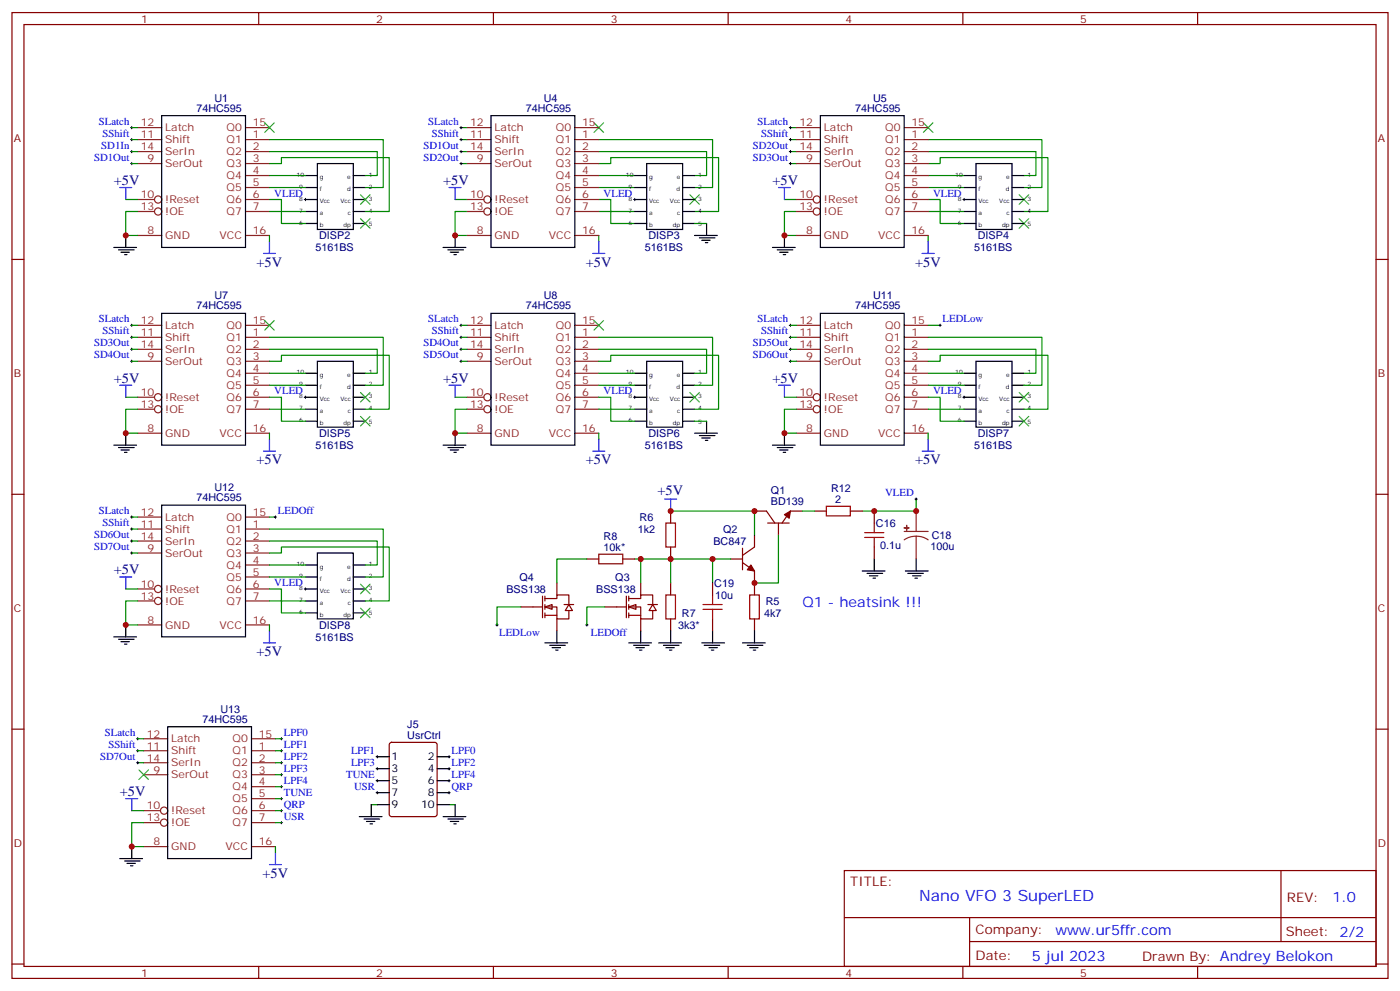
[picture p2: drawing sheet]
<svg xmlns="http://www.w3.org/2000/svg" width="412mm" height="292mm" viewBox="0 0 412 292" stroke-linecap="round" stroke-linejoin="round" font-family="sans-serif">
<g fill="none" stroke="#870000" stroke-width=".35">
<path d="M3.5 3.7h405.4v284.3h-405.4zM7.1 7.2h398.2v277.3h-398.2zM76.2 3.7v3.5M145.3 3.7v3.5M214.5 3.7v3.5M283.6 3.7v3.5M352.8 3.7v3.5M3.5 76.4h3.6M405.3 76.4h3.6M3.5 145.5h3.6M222.2 150.5h3.6l2.4 3.5M222.2 157.5v3.5l-3.5 2.5"/>
<path d="M226.1 154h6.4M229.3 154v3.5M236.4 150.5h-3.6l-2.4 3.5M405.3 145.5h3.6M215.2 164.6h3.5M218.7 165.6l3.5 2.5v3.5M218.7 161.4v6.3M3.5 214.7h3.6M405.3 214.7h3.6M248.7 256.3h156.6v28.2h-156.6zM377.3 256.3v20.9M248.7 270.1h156.5"/>
<path d="M285.6 277.2h119.6M285.6 270.1v14.2M3.5 283.8h3.6M76.2 284.5v3.5M145.3 284.5v3.5M214.5 284.5v3.5M283.6 284.5v3.5M352.8 284.5v3.5M405.3 283.8h3.6"/>
</g>
<g fill="none" stroke="#000" stroke-width=".35">
<path d="M47.6 34h24.7v38.8h-24.7zM144.6 34h24.7v38.8h-24.7zM241.7 34h24.6v38.8h-24.6zM90 51.7h3.5M90 55.2h3.5M90 58.7h3.5M93.5 48.2h10.6v19.4h-10.6zM104.1 51.7h3.5M104.1 55.2h3.5M104.1 58.7h3.5M187 51.7h3.5M187 55.2h3.5"/>
<path d="M187 58.7h3.5M190.5 48.2h10.6v19.4h-10.6zM201.1 51.7h3.5M201.1 55.2h3.5M201.1 58.7h3.5M284 51.7h3.5M284 55.2h3.5M284 58.7h3.5M287.5 48.2h10.6v19.4h-10.6zM298.1 51.7h3.5M298.1 55.2h3.5M298.1 58.7h3.5"/>
<path d="M33.5 72.8h6.7M34.9 73.6h4.6M35.6 74.3h2.5M36.7 75h.7M37 69.3v3.5M90 62.3h3.5M90 65.8h3.5M104.1 62.3h3.5M104.1 65.8h3.5M130.5 72.8h6.7M131.9 73.6h4.6M132.6 74.3h2.5"/>
<path d="M133.7 75h.7M134.1 69.3v3.5M187 62.3h3.5M187 65.8h3.5M201.1 62.3h3.5M201.1 65.8h3.5M227.5 72.8h6.7M229 73.6h4.5M229.7 74.3h2.4M230.7 75h.7M231.1 69.3v3.5M284 62.3h3.5"/>
<path d="M284 65.8h3.5M298.1 62.3h3.5M298.1 65.8h3.5M47.6 92.3h24.7v38.8h-24.7zM144.6 92.3h24.7v38.8h-24.7zM241.7 92.3h24.6v38.8h-24.6zM90 109.9h3.5M90 113.4h3.5M90 116.9h3.5M93.5 106.4h10.6v19.4h-10.6zM104.1 109.9h3.5M104.1 113.4h3.5"/>
<path d="M104.1 116.9h3.5M187 109.9h3.5M187 113.4h3.5M187 116.9h3.5M190.5 106.4h10.6v19.4h-10.6zM201.1 109.9h3.5M201.1 113.4h3.5M201.1 116.9h3.5M284 109.9h3.5M284 113.4h3.5M284 116.9h3.5M287.5 106.4h10.6v19.4h-10.6z"/>
<path d="M298.1 109.9h3.5M298.1 113.4h3.5M298.1 116.9h3.5M33.5 131.1h6.7M34.9 131.8h4.6M35.6 132.5h2.5M36.7 133.2h.7M37 127.5v3.6M90 120.5h3.5M90 124h3.5M104.1 120.5h3.5M104.1 124h3.5"/>
<path d="M130.5 131.1h6.7M131.9 131.8h4.6M132.6 132.5h2.5M133.7 133.2h.7M134.1 127.5v3.6M187 120.5h3.5M187 124h3.5M201.1 120.5h3.5M201.1 124h3.5M227.5 131.1h6.7M229 131.8h4.5M229.7 132.5h2.4"/>
<path d="M230.7 133.2h.7M231.1 127.5v3.6M284 120.5h3.5M284 124h3.5M298.1 120.5h3.5M298.1 124h3.5M47.6 148.7h24.7v38.8h-24.7zM90 166.3h3.5M90 169.9h3.5M90 173.4h3.5M90 176.9h3.5M93.5 162.8h10.6v19.4h-10.6z"/>
<path d="M104.1 166.3h3.5M104.1 169.9h3.5M104.1 173.4h3.5M104.1 176.9h3.5M33.5 187.5h6.7M34.9 188.2h4.6M35.6 188.9h2.5M36.7 189.6h.7M37 184v3.5M90 180.4h3.5M104.1 180.4h3.5"/>
</g>
<g fill="none" stroke="#8c2424" stroke-width=".35">
<path d="M40.6 37.6h7M72.3 37.6h7.1M137.6 37.6h7M169.3 37.6h7.1M234.6 37.6h7.1M266.3 37.6h7.1M40.6 44.6h7M40.6 41.1h7M40.6 48.2h7M40.6 58.7h4.9M72.3 44.6h7.1M72.3 41.1h7.1"/>
<path d="M72.3 48.2h7.1M72.3 51.7h7.1M72.3 55.2h7.1M72.3 58.7h7.1M137.6 44.6h7M137.6 41.1h7M137.6 48.2h7M137.6 58.7h4.9M169.3 44.6h7.1M169.3 41.1h7.1M169.3 48.2h7.1M169.3 51.7h7.1"/>
<path d="M169.3 55.2h7.1M169.3 58.7h7.1M234.6 44.6h7.1M234.6 41.1h7.1M234.6 48.2h7.1M234.6 58.7h4.9M266.3 44.6h7.1M266.3 41.1h7.1M266.3 48.2h7.1M266.3 51.7h7.1M266.3 55.2h7.1M266.3 58.7h7.1"/>
<path d="M40.6 62.3h4.9M40.6 69.3h7M72.3 62.3h7.1M72.3 69.3h7.1M137.6 62.3h4.9M137.6 69.3h7M169.3 62.3h7.1M169.3 69.3h7.1M234.6 62.3h4.9M234.6 69.3h7.1M266.3 62.3h7.1M266.3 69.3h7.1"/>
<path d="M40.6 95.8h7M40.6 99.3h7M72.3 95.8h7.1M72.3 99.3h7.1M137.6 95.8h7M137.6 99.3h7M169.3 95.8h7.1M169.3 99.3h7.1M234.6 95.8h7.1M234.6 99.3h7.1M266.3 95.8h7.1M266.3 99.3h7.1"/>
<path d="M40.6 102.8h7M40.6 106.4h7M40.6 116.9h4.9M72.3 102.8h7.1M72.3 106.4h7.1M72.3 109.9h7.1M72.3 113.4h7.1M72.3 116.9h7.1M137.6 102.8h7M137.6 106.4h7M137.6 116.9h4.9M169.3 102.8h7.1"/>
<path d="M169.3 106.4h7.1M169.3 109.9h7.1M169.3 113.4h7.1M169.3 116.9h7.1M234.6 102.8h7.1M234.6 106.4h7.1M234.6 116.9h4.9M266.3 102.8h7.1M266.3 106.4h7.1M266.3 109.9h7.1M266.3 113.4h7.1M266.3 116.9h7.1"/>
<path d="M40.6 120.5h4.9M40.6 127.5h7M72.3 120.5h7.1M72.3 127.5h7.1M137.6 120.5h4.9M137.6 127.5h7M169.3 120.5h7.1M169.3 127.5h7.1M234.6 120.5h4.9M234.6 127.5h7.1M266.3 120.5h7.1M266.3 127.5h7.1"/>
<path d="M40.6 159.3h7M40.6 152.2h7M40.6 155.8h7M72.3 159.3h7.1M72.3 152.2h7.1M72.3 155.8h7.1M40.6 176.9h4.9M40.6 162.8h7M40.6 173.4h4.9M72.3 176.9h7.1M72.3 162.8h7.1M72.3 166.3h7.1"/>
<path d="M72.3 169.9h7.1M72.3 173.4h7.1M40.6 184h7M72.3 184h7.1"/>
<circle cx="46.6" cy="58.7" r="1.06"/>
<circle cx="143.6" cy="58.7" r="1.06"/>
<circle cx="240.6" cy="58.7" r="1.06"/>
<circle cx="46.6" cy="62.3" r="1.06"/>
<circle cx="143.6" cy="62.3" r="1.06"/>
<circle cx="240.6" cy="62.3" r="1.06"/>
<circle cx="46.6" cy="116.9" r="1.06"/>
<circle cx="143.6" cy="116.9" r="1.06"/>
<circle cx="240.6" cy="116.9" r="1.06"/>
<circle cx="46.6" cy="120.5" r="1.06"/>
<circle cx="143.6" cy="120.5" r="1.06"/>
<circle cx="240.6" cy="120.5" r="1.06"/>
<circle cx="46.6" cy="176.9" r="1.06"/>
<circle cx="46.6" cy="173.4" r="1.06"/>
</g>
<g fill="none" stroke="#3c3" stroke-width=".35">
<path d="M78 36.2l2.8 2.8M80.8 36.2l-2.8 2.8M175 36.2l2.8 2.8M177.8 36.2l-2.8 2.8M272 36.2l2.8 2.8M274.8 36.2l-2.8 2.8M106.2 57.3l2.8 2.8M109 57.3l-2.8 2.8M203.2 57.3l2.8 2.8M206 57.3l-2.8 2.8M300.2 57.3l2.8 2.8M303 57.3l-2.8 2.8"/>
<path d="M106.2 64.4l2.8 2.8M109 64.4l-2.8 2.8M300.2 64.4l2.8 2.8M303 64.4l-2.8 2.8M78 94.4l2.8 2.8M80.8 94.4l-2.8 2.8M175 94.4l2.8 2.8M177.8 94.4l-2.8 2.8M106.2 115.5l2.8 2.9M109 115.5l-2.8 2.9M203.2 115.5l2.8 2.9M206 115.5l-2.8 2.9"/>
<path d="M300.2 115.5l2.8 2.9M303 115.5l-2.8 2.9M106.2 122.6l2.8 2.8M109 122.6l-2.8 2.8M300.2 122.6l2.8 2.8M303 122.6l-2.8 2.8M106.2 179l2.8 2.9M106.2 172l2.8 2.8M109 179l-2.8 2.9M109 172l-2.8 2.8"/>
</g>
<g fill="none" stroke="#008700" stroke-width=".35">
<path d="M38.8 37.6h1.8M135.8 37.6h1.8M232.8 37.6h1.8M37 58.7h3.6M38.8 41.1h1.8M38.8 44.6h1.8M38.8 48.2h1.8M79.4 58.7h3.5v7.1h7.1M79.4 44.6h31.7v7.1h-3.5M79.4 41.1h33.5v14.1h-5.3M79.4 48.2h3.5v-1.8h31.8v15.9h-7.1M79.4 51.7h10.6"/>
<path d="M79.4 55.2h10.6M134.1 58.7h3.5M135.8 41.1h1.8M135.8 44.6h1.8M135.8 48.2h1.8M176.4 48.2h3.5v-1.8h31.8v15.9h-7.1M176.4 41.1h33.5v14.1h-5.3M176.4 44.6h31.7v7.1h-3.5M176.4 58.7h3.5v7.1h7.1M176.4 51.7h10.6M176.4 55.2h10.6M231.1 58.7h3.5"/>
<path d="M232.8 41.1h1.8M232.8 44.6h1.8M232.8 48.2h1.8M273.4 48.2h3.5v-1.8h31.8v15.9h-7.1M273.4 41.1h33.5v14.1h-5.3M273.4 44.6h31.8v7.1h-3.6M273.4 58.7h3.5v7.1h7.1M273.4 51.7h10.6M273.4 55.2h10.6M40.6 62.3h-3.6v7h3.6M79.4 62.3h10.6M79.4 69.3v1.8"/>
<path d="M137.6 62.3h-3.5v7h3.5M176.4 62.3h10.6M176.4 69.3v1.8M234.6 62.3h-3.5v7h3.5M273.4 62.3h10.6M273.4 69.3v1.8M38.8 95.8h1.8M38.8 99.3h1.8M79.4 99.3h33.5v14.1h-5.3M135.8 95.8h1.8M135.8 99.3h1.8M176.4 99.3h33.5v14.1h-5.3"/>
<path d="M232.8 95.8h1.8M232.8 99.3h1.8M273.4 99.3h33.5v14.1h-5.3M37 116.9h3.6M38.8 102.8h1.8M38.8 106.4h1.8M79.4 116.9h3.5v7.1h7.1M79.4 102.8h31.7v7.1h-3.5M79.4 106.4h3.5v-1.8h31.8v15.9h-7.1M79.4 109.9h10.6M79.4 113.4h10.6M134.1 116.9h3.5"/>
<path d="M135.8 102.8h1.8M135.8 106.4h1.8M176.4 116.9h3.5v7.1h7.1M176.4 102.8h31.7v7.1h-3.5M176.4 106.4h3.5v-1.8h31.8v15.9h-7.1M176.4 109.9h10.6M176.4 113.4h10.6M231.1 116.9h3.5M232.8 102.8h1.8M232.8 106.4h1.8M273.4 116.9h3.5v7.1h7.1M273.4 102.8h31.8v7.1h-3.6"/>
<path d="M273.4 106.4h3.5v-1.8h31.8v15.9h-7.1M273.4 109.9h10.6M273.4 113.4h10.6M40.6 120.5h-3.6v7h3.6M79.4 127.5v1.8M79.4 120.5h10.6M137.6 120.5h-3.5v7h3.5M176.4 127.5v1.8M176.4 120.5h10.6M234.6 120.5h-3.5v7h3.5M273.4 127.5v1.8M273.4 120.5h10.6"/>
<path d="M38.8 152.2h1.8M38.8 155.8h1.8M38.8 159.3h1.8M79.4 159.3h31.7v7h-3.5M79.4 155.8h33.5v14.1h-5.3M37 173.4h3.6M38.8 162.8h1.8M40.6 176.9h-3.6v7.1h3.6M79.4 173.4h3.5v7h7.1M79.4 162.8h3.5v-1.8h31.8v15.9h-7.1M79.4 166.3h10.6M79.4 169.9h10.6"/>
<path d="M79.4 176.9h10.6M79.4 184v1.7"/>
</g>
<g fill="none" stroke="#000" stroke-width=".29">
<path d="M38.5 37.6h.7M38.8 37.2v.7M135.5 37.6h.7M135.8 37.2v.7M232.5 37.6h.7M232.8 37.2v.7M38.5 41.1h.7M38.5 44.6h.7M38.5 48.2h.7M38.8 40.7v.8M38.8 44.3v.7M38.8 47.8v.7"/>
<path d="M89.6 58.7h.7M90 58.4v.7M135.5 41.1h.7M135.5 44.6h.7M135.5 48.2h.7M135.8 40.7v.8M135.8 44.3v.7M135.8 47.8v.7M186.6 58.7h.7M187 58.4v.7M232.5 41.1h.7M232.5 44.6h.7"/>
<path d="M232.5 48.2h.7M232.8 40.7v.8M232.8 44.3v.7M232.8 47.8v.7M283.6 58.7h.7M284 58.4v.7M38.5 95.8h.7M38.5 99.3h.7M38.8 95.4v.7M38.8 99v.7M135.5 95.8h.7M135.5 99.3h.7"/>
<path d="M135.8 95.4v.7M135.8 99v.7M232.5 95.8h.7M232.5 99.3h.7M232.8 95.4v.7M232.8 99v.7M38.5 102.8h.7M38.5 106.4h.7M38.8 102.5v.7M38.8 106v.7M89.6 116.9h.7M90 116.6v.7"/>
<path d="M135.5 102.8h.7M135.5 106.4h.7M135.8 102.5v.7M135.8 106v.7M186.6 116.9h.7M187 116.6v.7M232.5 102.8h.7M232.5 106.4h.7M232.8 102.5v.7M232.8 106v.7M283.6 116.9h.7M284 116.6v.7"/>
<path d="M38.5 152.2h.7M38.5 155.8h.7M38.5 159.3h.7M38.8 151.9v.7M38.8 155.4v.7M38.8 158.9v.7M38.5 162.8h.7M38.8 162.5v.7M89.6 173.4h.7M90 173v.7"/>
</g>
<g fill="none" stroke="#00f" stroke-width=".35">
<path d="M35.3 55.2h3.5M37 55.2v3.5M132.3 55.2h3.5M134.1 55.2v3.5M229.3 55.2h3.5M231.1 55.2v3.5M77.6 74.6h3.5M79.4 71.1v3.5M174.6 74.6h3.6M176.4 71.1v3.5M271.6 74.6h3.6M273.4 71.1v3.5"/>
<path d="M35.3 113.4h3.5M37 113.4v3.5M132.3 113.4h3.5M134.1 113.4v3.5M229.3 113.4h3.5M231.1 113.4v3.5M77.6 132.8h3.5M79.4 129.3v3.5M174.6 132.8h3.6M176.4 129.3v3.5M271.6 132.8h3.6M273.4 129.3v3.5"/>
<path d="M195.8 146.9h3.5M197.6 146.9v3.6M35.3 169.9h3.5M37 169.9v3.5M77.6 189.3h3.5M79.4 185.7v3.6"/>
</g>
<g fill="#870000" stroke="#870000" stroke-width=".35">
<path d="M231.1 151.5l1.7-1-.3 2.1z"/>
<path d="M221.2 166.3l1 1.8-2.1-.4z"/>
</g>
<g fill="#fff" stroke="#870000" stroke-width=".35">
<path d="M185.2 178.7l2.1-.7v1.4z"/>
<path d="M192.3 178l1 1.7h-2.1z"/>
</g>
<g fill="none" stroke="#870000" stroke-width=".35">
<path d="M197.6 150.5v3.5M178.2 178.7h6.3M184.5 175.5v6.4M185.2 176.2h3.5v-1h3.6v2.8M185.2 178.7h3.5v3.5h3.6v-2.5M185.2 175.5v1.4M185.2 178v1.4M188.7 171.6v3.6M190.9 178h2.8M197.6 161v3.6M197.6 171.6v3.6M222.2 171.6v3.6"/>
<path d="M185.2 181.2h3.5M185.2 180.4v1.5M188.7 182.2v3.5M197.6 182.2v3.5M222.2 182.2v3.5"/>
</g>
<path d="M196.1 154h2.9v7h-2.9zM196.1 175.2h2.9v7h-2.9zM220.8 175.2h2.9v7h-2.9z" fill="none" stroke="#a10000" stroke-width=".35"/>
<path d="M218.7 189.3h6.7M220.1 190h4.6M220.8 190.7h2.5M221.9 191.4h.7M222.2 185.7v3.6" fill="none" stroke="#000" stroke-width=".35"/>
<g fill="#fff" stroke="#870000" stroke-width=".35">
<path d="M160.5 178.7l2.1-.7v1.4z"/>
<path d="M167.6 178l1 1.7h-2.1z"/>
</g>
<g fill="none" stroke="#870000" stroke-width=".35">
<path d="M239.9 150.5h3.5M250.5 150.5h3.5M257.5 150.5v3.5M153.5 178.7h6.3M159.8 175.5v6.4M160.5 176.2h3.5v-1h3.6v2.8M160.5 178.7h3.5v3.5h3.6v-2.5M160.5 175.5v1.4M160.5 178v1.4M164 171.6v3.6M166.2 178h2.8M172.9 164.6h3.5"/>
<path d="M183.4 164.6h3.6M209.9 171.6v3.6M257.5 161v3.6M160.5 181.2h3.5M160.5 180.4v1.5M164 182.2v3.5M209.9 182.2v3.5M114.9 218.8l.5-.3h12.7l.6 .5 .1 20.7-.5 .7h-12.9l-.7-.4v-20.7z"/>
</g>
<path d="M243.4 149h7.1v2.9h-7.1zM254.7 158.2h5.6M254.7 156.8h5.6M257.5 154v2.8M257.5 158.2v2.8M176.4 163.2h7v2.8h-7zM207.1 179.4h5.6M207.1 178h5.6M209.9 175.2v2.8M209.9 179.4v2.8" fill="none" stroke="#a10000" stroke-width=".35"/>
<g fill="none" stroke="#000" stroke-width=".35">
<path d="M204.6 69.3h6.7M206 70h4.6M206.7 70.7h2.5M207.8 71.4h.7M208.1 65.8v3.5M204.6 127.5h6.7M206 128.2h4.6M206.7 128.9h2.5M207.8 129.6h.7M208.1 124v3.5M254 168.1h6.7M255.4 168.8h4.6"/>
<path d="M256.1 169.5h2.5M257.2 170.2h.7M257.5 164.6v3.5M266.7 168.1h6.7M267.4 168.8h4.6M268.8 169.5h2.5M269.5 170.2h.7M269.9 164.6v3.5M160.5 189.3h6.7M161.9 190h4.6M162.6 190.7h2.5M163.7 191.4h.7"/>
<path d="M164 185.7v3.6M185.2 189.3h6.7M186.6 190h4.6M187.3 190.7h2.5M188.4 191.4h.7M188.7 185.7v3.6M194 189.3h6.7M195.4 190h4.6M196.1 190.7h2.5M197.2 191.4h.7M197.6 185.7v3.6M206.7 189.3h6.7"/>
<path d="M207.4 190h4.6M208.8 190.7h2.5M209.5 191.4h.8M209.9 185.7v3.6M49.4 214h24.7v38.8h-24.7zM109.4 236.9v3.5M111.1 222.8h3.6M111.1 226.3h3.6M111.1 229.8h3.6M111.1 233.4h3.6M111.1 236.9h3.6M128.8 222.8h3.5"/>
<path d="M128.8 226.3h3.5M128.8 229.8h3.5M128.8 233.4h3.5M128.8 236.9h3.5M134.1 236.9v3.5M35.3 252.8h6.7M36.7 253.5h4.6M37.4 254.2h2.5M38.5 254.9h.7M38.8 249.2v3.6M105.8 240.4h6.7M107.2 241.1h4.6"/>
<path d="M107.9 241.8h2.5M109 242.5h.7M130.5 240.4h6.7M131.9 241.1h4.6M132.6 241.8h2.5M133.7 242.5h.7"/>
</g>
<g fill="none" stroke="#008700" stroke-width=".35">
<path d="M204.6 65.8h3.5M273.4 95.8h3.5M204.6 124h3.5M79.4 152.2h1.7M197.6 150.5h24.6v7M229.3 157.5v14.1h-7.1M236.4 150.5h3.5M269.9 146.9v3.6h-15.9M153.5 178.7h-7.1v5.3M172.9 164.6h-8.9v7M178.2 178.7h-5.3v5.3M187 164.6h10.6"/>
<path d="M188.7 164.6v7M209.9 164.6v7M215.2 164.6h-17.6v7M40.6 217.5h1.7M81.1 217.5h1.8M38.8 238.7h3.5M40.6 221h1.7M40.6 224.5h1.7M81.1 221h1.8M81.1 224.5h1.8M81.1 238.7h1.8M81.1 235.1h1.8"/>
<path d="M81.1 228.1h1.8M81.1 231.6h1.8M109.4 236.9h1.7M132.3 236.9h1.8M42.3 242.2h-3.5v7h3.5M81.1 249.2v1.8M81.1 242.2h1.8"/>
</g>
<g fill="none" stroke="#8c2424" stroke-width=".35">
<path d="M266.3 156.5h7.1M269.9 157.9l1.8 .2 1.7 .8M269.9 157.9l-1.9 .2-1.7 .8M269.9 150.5v6M269.9 157.9v6.7M42.3 217.5h7.1M74.1 217.5h7M42.3 224.5h7.1M42.3 221h7.1M42.3 228.1h7.1M42.3 238.7h5M74.1 224.5h7"/>
<path d="M74.1 221h7M74.1 228.1h7M74.1 231.6h7M74.1 235.1h7M74.1 238.7h7M42.3 242.2h5M42.3 249.2h7.1M74.1 242.2h7M74.1 249.2h7"/>
<circle cx="48.3" cy="238.7" r="1.06"/>
<circle cx="48.3" cy="242.2" r="1.06"/>
</g>
<g fill="#8c2424" stroke="#8c2424" stroke-width=".35">
<path d="M266.3 155.4h1.5z"/>
<path d="M267.1 154.7v1.4z"/>
</g>
<g fill="none" stroke="#000" stroke-width=".29">
<path d="M276.6 95.8h.7M276.9 95.4v.7M80.8 152.2h.7M81.1 151.9v.7M269.5 146.9h.7M269.9 146.6v.7M146 184h.8M146.4 183.6v.7M172.5 184h.7M172.9 183.6v.7M40.2 217.5h.7M40.6 217.1v.7"/>
<path d="M82.5 217.5h.8M82.9 217.1v.7M40.2 221h.7M40.2 224.5h.7M40.6 220.7v.7M40.6 224.2v.7M82.5 221h.8M82.5 224.5h.8M82.5 231.6h.8M82.5 238.7h.8M82.5 228.1h.8M82.5 235.1h.8"/>
<path d="M82.9 220.7v.7M82.9 224.2v.7M82.9 227.7v.7M82.9 231.2v.8M82.9 234.8v.7M82.9 238.3v.7M110.8 222.8h.7M110.8 233.4h.7M110.8 229.8h.7M110.8 226.3h.7M111.1 222.4v.7M111.1 226v.7"/>
<path d="M111.1 229.5v.7M111.1 233v.7M131.9 222.8h.7M131.9 233.4h.7M131.9 229.8h.7M131.9 226.3h.7M132.3 222.4v.7M132.3 226v.7M132.3 229.5v.7M132.3 233v.7M82.5 242.2h.8M82.9 241.8v.7"/>
</g>
<path d="M37 235.1h3.6M38.8 235.1v3.6M79.4 254.5h3.5M81.1 251v3.5" fill="none" stroke="#00f" stroke-width=".35"/>
<path d="M40.9 226.7l2.8 2.8M43.7 226.7l-2.8 2.8" fill="none" stroke="#3c3" stroke-width=".35"/>
<g fill="#c00">
<circle cx="37" cy="69.3" r=".88"/>
<circle cx="134.1" cy="69.3" r=".88"/>
<circle cx="231.1" cy="69.3" r=".88"/>
<circle cx="37" cy="127.5" r=".88"/>
<circle cx="134.1" cy="127.5" r=".88"/>
<circle cx="231.1" cy="127.5" r=".88"/>
<circle cx="37" cy="184" r=".88"/>
<circle cx="222.3" cy="171.6" r=".88"/>
<circle cx="197.6" cy="164.6" r=".88"/>
<circle cx="188.7" cy="164.6" r=".88"/>
<circle cx="197.6" cy="150.5" r=".88"/>
<circle cx="222.3" cy="150.5" r=".88"/>
<circle cx="257.5" cy="150.5" r=".88"/>
<circle cx="269.9" cy="150.5" r=".88"/>
<circle cx="209.9" cy="164.6" r=".88"/>
<circle cx="38.8" cy="249.2" r=".88"/>
</g>
<text font-size="4.6" fill="#00f" x="270.8" y="265.3">Nano VFO 3 SuperLED</text>
<g font-size="4.2" fill="#000080">
<text x="33.5" y="54.4">+5V</text>
<text x="130.5" y="54.4">+5V</text>
<text x="227.5" y="54.4">+5V</text>
<text x="75.5" y="78.5">+5V</text>
<text x="172.6" y="78.5">+5V</text>
<text x="269.6" y="78.5">+5V</text>
<text x="33.5" y="112.6">+5V</text>
<text x="130.5" y="112.6">+5V</text>
<text x="227.5" y="112.6">+5V</text>
<text x="75.5" y="136.7">+5V</text>
<text x="172.6" y="136.7">+5V</text>
<text x="269.6" y="136.7">+5V</text>
<text x="193.7" y="145.7">+5V</text>
<text x="33.5" y="169.1">+5V</text>
<text x="75.5" y="193.1">+5V</text>
<text x="35.3" y="234.3">+5V</text>
<text x="77.3" y="258.4">+5V</text>
</g>
<g font-size="4.2" fill="#00f">
<text x="236.4" y="178.7">Q1 - heatsink !!!</text>
<text x="392.5" y="265.6">1.0</text>
<text x="310.9" y="275.1">w w</text>
<text x="314.3" y="275.1">w .ur5ffr.com</text>
<text x="304" y="282.9">5 jul 2023</text>
</g>
<g font-size="3.9" fill="#800">
<text x="250.5" y="260.9">TITLE:</text>
<text x="379.1" y="265.6">REV:</text>
<text x="287.4" y="275.1">Company:</text>
<text x="378.7" y="275.7">Sheet: 2/2</text>
<text x="287.4" y="282.8">Date:</text>
<text x="336.4" y="282.8">Draw</text>
<text x="346.6" y="282.8">n By: Andrey Belokon</text>
</g>
<g font-size="3.2" fill="#800">
<text x="41.6" y="6.7">1</text>
<text x="110.8" y="6.7">2</text>
<text x="179.9" y="6.7">3</text>
<text x="249.1" y="6.7">4</text>
<text x="318.2" y="6.7">5</text>
<text x="4.1" y="41.8">A</text>
<text x="405.9" y="41.8">A</text>
<text x="4.1" y="110.9">B</text>
<text x="405.9" y="110.9">B</text>
<text x="4.1" y="180.1">C</text>
<text x="405.9" y="180.1">C</text>
<text x="4.1" y="249.2">D</text>
<text x="405.9" y="249.2">D</text>
<text x="41.6" y="287.5">1</text>
<text x="110.8" y="287.5">2</text>
<text x="179.9" y="287.5">3</text>
<text x="249.1" y="287.5">4</text>
<text x="318.2" y="287.5">5</text>
</g>
<g font-size="3.2" fill="#000080">
<text x="63.2" y="29.9">U1</text>
<text x="160.2" y="29.9">U4</text>
<text x="257.2" y="29.9">U5</text>
<text x="57.9" y="32.9">74HC595</text>
<text x="154.9" y="32.9">74HC595</text>
<text x="251.9" y="32.9">74HC595</text>
<text x="94" y="70.5">DISP2</text>
<text x="191" y="70.5">DISP3</text>
<text x="288.1" y="70.5">DISP4</text>
<text x="92.9" y="74">5161BS</text>
<text x="189.9" y="74">5161BS</text>
<text x="287" y="74">5161BS</text>
<text x="63.2" y="88.1">U7</text>
<text x="160.2" y="88.1">U8</text>
<text x="257.2" y="88.1">U11</text>
<text x="57.9" y="91.1">74HC595</text>
<text x="154.9" y="91.1">74HC595</text>
<text x="251.9" y="91.1">74HC595</text>
<text x="94" y="128.7">DISP5</text>
<text x="191" y="128.7">DISP6</text>
<text x="288.1" y="128.7">DISP7</text>
<text x="92.9" y="132.2">5161BS</text>
<text x="189.9" y="132.2">5161BS</text>
<text x="287" y="132.2">5161BS</text>
<text x="57.9" y="147.5">74HC595</text>
<text x="63.2" y="144.6">U12</text>
<text x="227.1" y="148.7">BD139</text>
<text x="227.1" y="145.5">Q1</text>
<text x="244.8" y="144.9">R12</text>
<text x="246" y="148.1">2</text>
<text x="188.4" y="153.4">R6</text>
<text x="258" y="155.1">C16</text>
<text x="177.8" y="159">R8</text>
<text x="187.9" y="156.9">1k2</text>
<text x="210.2" y="160.4">BC847</text>
<text x="213" y="156.9">Q2</text>
<text x="259.3" y="161.5">0.1u</text>
<text x="274.1" y="161.9">100u</text>
<text x="274.5" y="158.8">C18</text>
<text x="177.8" y="162.1">10k*</text>
<text x="153" y="171">Q4</text>
<text x="181.3" y="171">Q3</text>
<text x="210.4" y="172.8">C19</text>
<text x="149.2" y="174.5">BSS138</text>
<text x="175.6" y="174.5">BSS138</text>
<text x="210.7" y="176.3">10u</text>
<text x="225.6" y="178.1">R5</text>
<text x="94" y="185.2">DISP8</text>
<text x="199.8" y="185.1">3k3*</text>
<text x="200.9" y="181.6">R7</text>
<text x="225.1" y="181.6">4k7</text>
<text x="92.9" y="188.7">5161BS</text>
<text x="64.9" y="209.8">U13</text>
<text x="59.6" y="212.8">74HC595</text>
<text x="120" y="214.3">J5</text>
<text x="120" y="217.5">UsrCtrl</text>
</g>
<g font-size="3.2" fill="#00f">
<text x="29.1" y="36.7">SLatch</text>
<text x="30.2" y="40.2">SShift</text>
<text x="126.2" y="36.7">SLatch</text>
<text x="127.2" y="40.2">SShift</text>
<text x="223.2" y="36.7">SLatch</text>
<text x="224.2" y="40.2">SShift</text>
<text x="27.7" y="47.3">SD1Out</text>
<text x="29.8" y="43.7">SD1In</text>
<text x="124.7" y="47.3">SD2Out</text>
<text x="124.7" y="43.7">SD1Out</text>
<text x="221.7" y="47.3">SD3Out</text>
<text x="221.7" y="43.7">SD2Out</text>
<text x="80.8" y="57.9">VLED</text>
<text x="177.8" y="57.9">VLED</text>
<text x="274.8" y="57.9">VLED</text>
<text x="29.1" y="94.9">SLatch</text>
<text x="126.2" y="94.9">SLatch</text>
<text x="223.2" y="94.9">SLatch</text>
<text x="277.6" y="94.9">LEDLow</text>
<text x="27.7" y="102">SD3Out</text>
<text x="30.2" y="98.4">SShift</text>
<text x="124.7" y="102">SD4Out</text>
<text x="127.2" y="98.4">SShift</text>
<text x="221.7" y="102">SD5Out</text>
<text x="224.2" y="98.4">SShift</text>
<text x="27.7" y="105.5">SD4Out</text>
<text x="124.7" y="105.5">SD5Out</text>
<text x="221.7" y="105.5">SD6Out</text>
<text x="80.8" y="116.1">VLED</text>
<text x="177.8" y="116.1">VLED</text>
<text x="274.8" y="116.1">VLED</text>
<text x="260.7" y="146">VLED</text>
<text x="29.1" y="151.3">SLatch</text>
<text x="30.2" y="154.9">SShift</text>
<text x="81.8" y="151.3">LEDOff</text>
<text x="27.7" y="158.4">SD6Out</text>
<text x="27.7" y="161.9">SD7Out</text>
<text x="80.8" y="172.5">VLED</text>
<text x="147" y="187.1">LEDLow</text>
<text x="174" y="187.1">LEDOff</text>
<text x="30.9" y="216.6">SLatch</text>
<text x="32" y="220.1">SShift</text>
<text x="83.6" y="216.6">LPF0</text>
<text x="83.6" y="220.1">LPF1</text>
<text x="103.4" y="221.9">LPF1</text>
<text x="133" y="221.9">LPF0</text>
<text x="29.5" y="223.7">SD7Out</text>
<text x="83.6" y="223.7">LPF2</text>
<text x="83.6" y="227.2">LPF3</text>
<text x="103.4" y="225.4">LPF3</text>
<text x="133" y="225.4">LPF2</text>
<text x="83.6" y="230.7">LPF4</text>
<text x="102" y="229">TUNE</text>
<text x="104.3" y="232.5">USR</text>
<text x="133" y="232.5">QRP</text>
<text x="133" y="229">LPF4</text>
<text x="83.6" y="237.8">QRP</text>
<text x="83.6" y="234.2">TUNE</text>
<text x="83.6" y="241.3">USR</text>
</g>
<g font-size="3.2" fill="#8d2323">
<text x="41.5" y="40.7">11</text>
<text x="41.5" y="37.2">12</text>
<text x="48.7" y="38.6">Latch</text>
<text x="66.7" y="38.6">Q0</text>
<text x="74.4" y="37.2">15</text>
<text x="74.4" y="40.7">1</text>
<text x="138.5" y="40.7">11</text>
<text x="138.5" y="37.2">12</text>
<text x="145.7" y="38.6">Latch</text>
<text x="163.8" y="38.6">Q0</text>
<text x="171.4" y="37.2">15</text>
<text x="171.4" y="40.7">1</text>
<text x="235.5" y="40.7">11</text>
<text x="235.5" y="37.2">12</text>
<text x="242.7" y="38.6">Latch</text>
<text x="260.8" y="38.6">Q0</text>
<text x="268.5" y="37.2">15</text>
<text x="268.5" y="40.7">1</text>
<text x="41.5" y="44.3">14</text>
<text x="43.5" y="47.8">9</text>
<text x="48.7" y="45.7">SerIn</text>
<text x="48.7" y="42.2">Shift</text>
<text x="66.7" y="42.2">Q1</text>
<text x="66.7" y="45.7">Q2</text>
<text x="74.4" y="44.3">2</text>
<text x="74.4" y="47.8">3</text>
<text x="138.5" y="44.3">14</text>
<text x="140.5" y="47.8">9</text>
<text x="145.7" y="45.7">SerIn</text>
<text x="145.7" y="42.2">Shift</text>
<text x="163.8" y="42.2">Q1</text>
<text x="163.8" y="45.7">Q2</text>
<text x="171.4" y="44.3">2</text>
<text x="171.4" y="47.8">3</text>
<text x="235.5" y="44.3">14</text>
<text x="237.5" y="47.8">9</text>
<text x="242.7" y="45.7">SerIn</text>
<text x="242.7" y="42.2">Shift</text>
<text x="260.8" y="42.2">Q1</text>
<text x="260.8" y="45.7">Q2</text>
<text x="268.5" y="44.3">2</text>
<text x="268.5" y="47.8">3</text>
<text x="48.7" y="49.2">SerOut</text>
<text x="66.7" y="49.2">Q3</text>
<text x="66.7" y="52.7">Q4</text>
<text x="74.4" y="51.3">4</text>
<text x="145.7" y="49.2">SerOut</text>
<text x="163.8" y="49.2">Q3</text>
<text x="163.8" y="52.7">Q4</text>
<text x="171.4" y="51.3">4</text>
<text x="242.7" y="49.2">SerOut</text>
<text x="260.8" y="49.2">Q3</text>
<text x="260.8" y="52.7">Q4</text>
<text x="268.5" y="51.3">4</text>
<text x="41.5" y="58.4">10</text>
<text x="48.7" y="59.8">!Reset</text>
<text x="66.7" y="56.3">Q5</text>
<text x="66.7" y="59.8">Q6</text>
<text x="74.4" y="54.9">5</text>
<text x="74.4" y="58.4">6</text>
<text x="138.5" y="58.4">10</text>
<text x="145.7" y="59.8">!Reset</text>
<text x="163.8" y="56.3">Q5</text>
<text x="163.8" y="59.8">Q6</text>
<text x="171.4" y="54.9">5</text>
<text x="171.4" y="58.4">6</text>
<text x="235.5" y="58.4">10</text>
<text x="242.7" y="59.8">!Reset</text>
<text x="260.8" y="56.3">Q5</text>
<text x="260.8" y="59.8">Q6</text>
<text x="268.5" y="54.9">5</text>
<text x="268.5" y="58.4">6</text>
<text x="41.5" y="61.9">13</text>
<text x="48.7" y="63.3">!OE</text>
<text x="66.7" y="63.3">Q7</text>
<text x="74.4" y="61.9">7</text>
<text x="138.5" y="61.9">13</text>
<text x="145.7" y="63.3">!OE</text>
<text x="163.8" y="63.3">Q7</text>
<text x="171.4" y="61.9">7</text>
<text x="235.5" y="61.9">13</text>
<text x="242.7" y="63.3">!OE</text>
<text x="260.8" y="63.3">Q7</text>
<text x="268.5" y="61.9">7</text>
<text x="43.5" y="69">8</text>
<text x="48.7" y="70.4">GND</text>
<text x="64.7" y="70.4">VCC</text>
<text x="74.4" y="69">16</text>
<text x="140.5" y="69">8</text>
<text x="145.7" y="70.4">GND</text>
<text x="161.7" y="70.4">VCC</text>
<text x="171.4" y="69">16</text>
<text x="237.5" y="69">8</text>
<text x="242.7" y="70.4">GND</text>
<text x="258.7" y="70.4">VCC</text>
<text x="268.5" y="69">16</text>
<text x="41.5" y="95.4">12</text>
<text x="74.4" y="95.4">15</text>
<text x="138.5" y="95.4">12</text>
<text x="171.4" y="95.4">15</text>
<text x="235.5" y="95.4">12</text>
<text x="268.5" y="95.4">15</text>
<text x="41.5" y="99">11</text>
<text x="48.7" y="100.4">Shift</text>
<text x="48.7" y="96.8">Latch</text>
<text x="66.7" y="96.8">Q0</text>
<text x="66.7" y="100.4">Q1</text>
<text x="74.4" y="99">1</text>
<text x="138.5" y="99">11</text>
<text x="145.7" y="100.4">Shift</text>
<text x="145.7" y="96.8">Latch</text>
<text x="163.8" y="96.8">Q0</text>
<text x="163.8" y="100.4">Q1</text>
<text x="171.4" y="99">1</text>
<text x="235.5" y="99">11</text>
<text x="242.7" y="100.4">Shift</text>
<text x="242.7" y="96.8">Latch</text>
<text x="260.8" y="96.8">Q0</text>
<text x="260.8" y="100.4">Q1</text>
<text x="268.5" y="99">1</text>
<text x="41.5" y="102.5">14</text>
<text x="43.5" y="106">9</text>
<text x="48.7" y="103.9">SerIn</text>
<text x="48.7" y="107.4">SerOut</text>
<text x="66.7" y="103.9">Q2</text>
<text x="66.7" y="107.4">Q3</text>
<text x="74.4" y="102.5">2</text>
<text x="74.4" y="106">3</text>
<text x="138.5" y="102.5">14</text>
<text x="140.5" y="106">9</text>
<text x="145.7" y="103.9">SerIn</text>
<text x="145.7" y="107.4">SerOut</text>
<text x="163.8" y="103.9">Q2</text>
<text x="163.8" y="107.4">Q3</text>
<text x="171.4" y="102.5">2</text>
<text x="171.4" y="106">3</text>
<text x="235.5" y="102.5">14</text>
<text x="237.5" y="106">9</text>
<text x="242.7" y="103.9">SerIn</text>
<text x="242.7" y="107.4">SerOut</text>
<text x="260.8" y="103.9">Q2</text>
<text x="260.8" y="107.4">Q3</text>
<text x="268.5" y="102.5">2</text>
<text x="268.5" y="106">3</text>
<text x="66.7" y="110.9">Q4</text>
<text x="74.4" y="109.5">4</text>
<text x="74.4" y="113.1">5</text>
<text x="163.8" y="110.9">Q4</text>
<text x="171.4" y="109.5">4</text>
<text x="171.4" y="113.1">5</text>
<text x="260.8" y="110.9">Q4</text>
<text x="268.5" y="109.5">4</text>
<text x="268.5" y="113.1">5</text>
<text x="41.5" y="116.6">10</text>
<text x="48.7" y="118">!Reset</text>
<text x="66.7" y="114.5">Q5</text>
<text x="66.7" y="118">Q6</text>
<text x="74.4" y="116.6">6</text>
<text x="138.5" y="116.6">10</text>
<text x="145.7" y="118">!Reset</text>
<text x="163.8" y="114.5">Q5</text>
<text x="163.8" y="118">Q6</text>
<text x="171.4" y="116.6">6</text>
<text x="235.5" y="116.6">10</text>
<text x="242.7" y="118">!Reset</text>
<text x="260.8" y="114.5">Q5</text>
<text x="260.8" y="118">Q6</text>
<text x="268.5" y="116.6">6</text>
<text x="41.5" y="120.1">13</text>
<text x="48.7" y="121.5">!OE</text>
<text x="66.7" y="121.5">Q7</text>
<text x="74.4" y="120.1">7</text>
<text x="138.5" y="120.1">13</text>
<text x="145.7" y="121.5">!OE</text>
<text x="163.8" y="121.5">Q7</text>
<text x="171.4" y="120.1">7</text>
<text x="235.5" y="120.1">13</text>
<text x="242.7" y="121.5">!OE</text>
<text x="260.8" y="121.5">Q7</text>
<text x="268.5" y="120.1">7</text>
<text x="43.5" y="127.2">8</text>
<text x="48.7" y="128.6">GND</text>
<text x="64.7" y="128.6">VCC</text>
<text x="74.4" y="127.2">16</text>
<text x="140.5" y="127.2">8</text>
<text x="145.7" y="128.6">GND</text>
<text x="161.7" y="128.6">VCC</text>
<text x="171.4" y="127.2">16</text>
<text x="237.5" y="127.2">8</text>
<text x="242.7" y="128.6">GND</text>
<text x="258.7" y="128.6">VCC</text>
<text x="268.5" y="127.2">16</text>
<text x="41.5" y="155.4">11</text>
<text x="41.5" y="151.9">12</text>
<text x="48.7" y="153.3">Latch</text>
<text x="66.7" y="153.3">Q0</text>
<text x="74.4" y="151.9">15</text>
<text x="74.4" y="155.4">1</text>
<text x="41.5" y="158.9">14</text>
<text x="48.7" y="160.3">SerIn</text>
<text x="48.7" y="156.8">Shift</text>
<text x="66.7" y="156.8">Q1</text>
<text x="66.7" y="160.3">Q2</text>
<text x="74.4" y="158.9">2</text>
<text x="43.5" y="162.5">9</text>
<text x="48.7" y="163.9">SerOut</text>
<text x="66.7" y="163.9">Q3</text>
<text x="66.7" y="167.4">Q4</text>
<text x="74.4" y="162.5">3</text>
<text x="74.4" y="166">4</text>
<text x="41.5" y="173">10</text>
<text x="66.7" y="170.9">Q5</text>
<text x="74.4" y="169.5">5</text>
<text x="74.4" y="173">6</text>
<text x="41.5" y="176.6">13</text>
<text x="48.7" y="178">!OE</text>
<text x="48.7" y="174.4">!Reset</text>
<text x="66.7" y="174.4">Q6</text>
<text x="66.7" y="178">Q7</text>
<text x="74.4" y="176.6">7</text>
<text x="43.5" y="183.6">8</text>
<text x="48.7" y="185">GND</text>
<text x="64.7" y="185">VCC</text>
<text x="74.4" y="183.6">16</text>
<text x="43.2" y="220.7">11</text>
<text x="43.2" y="217.1">12</text>
<text x="50.4" y="218.5">Latch</text>
<text x="68.5" y="218.5">Q0</text>
<text x="76.2" y="217.1">15</text>
<text x="76.2" y="220.7">1</text>
<text x="43.2" y="224.2">14</text>
<text x="45.3" y="227.7">9</text>
<text x="50.4" y="225.6">SerIn</text>
<text x="50.4" y="222.1">Shift</text>
<text x="68.5" y="222.1">Q1</text>
<text x="68.5" y="225.6">Q2</text>
<text x="76.2" y="224.2">2</text>
<text x="76.2" y="227.7">3</text>
<text x="50.4" y="229.1">SerOut</text>
<text x="68.5" y="229.1">Q3</text>
<text x="68.5" y="232.7">Q4</text>
<text x="76.2" y="231.2">4</text>
<text x="43.2" y="238.3">10</text>
<text x="50.4" y="239.7">!Reset</text>
<text x="68.5" y="236.2">Q5</text>
<text x="68.5" y="239.7">Q6</text>
<text x="76.2" y="234.8">5</text>
<text x="76.2" y="238.3">6</text>
<text x="43.2" y="241.8">13</text>
<text x="50.4" y="243.2">!OE</text>
<text x="68.5" y="243.2">Q7</text>
<text x="76.2" y="241.8">7</text>
<text x="45.3" y="248.9">8</text>
<text x="50.4" y="250.3">GND</text>
<text x="66.4" y="250.3">VCC</text>
<text x="76.2" y="248.9">16</text>
</g>
<g font-size="3.2">
<text x="115.4" y="223.8">1</text>
<text x="115.4" y="227.4">3</text>
<text x="126" y="223.8">2</text>
<text x="126" y="227.4">4</text>
<text x="115.4" y="230.9">5</text>
<text x="126" y="230.9">6</text>
<text x="115.4" y="234.4">7</text>
<text x="115.4" y="237.9">9</text>
<text x="124" y="237.9">10</text>
<text x="126" y="234.4">8</text>
</g>
<g font-size="1.8">
<text x="87.4" y="52">10</text>
<text x="94.2" y="52.7">g</text>
<text x="102.3" y="52.7">e</text>
<text x="108.7" y="52">1</text>
<text x="184.4" y="52">10</text>
<text x="191.2" y="52.7">g</text>
<text x="199.3" y="52.7">e</text>
<text x="205.7" y="52">1</text>
<text x="281.4" y="52">10</text>
<text x="288.2" y="52.7">g</text>
<text x="296.3" y="52.7">e</text>
<text x="302.7" y="52">1</text>
<text x="88.1" y="59.1">8</text>
<text x="88.1" y="55.6">9</text>
<text x="94.2" y="59.8">Vcc</text>
<text x="94.2" y="56.3">f</text>
<text x="100.3" y="59.8">Vcc</text>
<text x="102.3" y="56.3">d</text>
<text x="108.7" y="55.6">2</text>
<text x="108.7" y="59.1">3</text>
<text x="185.1" y="59.1">8</text>
<text x="185.1" y="55.6">9</text>
<text x="191.2" y="59.8">Vcc</text>
<text x="191.2" y="56.3">f</text>
<text x="197.3" y="59.8">Vcc</text>
<text x="199.3" y="56.3">d</text>
<text x="205.7" y="55.6">2</text>
<text x="205.7" y="59.1">3</text>
<text x="282.2" y="59.1">8</text>
<text x="282.2" y="55.6">9</text>
<text x="288.2" y="59.8">Vcc</text>
<text x="288.2" y="56.3">f</text>
<text x="294.4" y="59.8">Vcc</text>
<text x="296.3" y="56.3">d</text>
<text x="302.7" y="55.6">2</text>
<text x="302.7" y="59.1">3</text>
<text x="88.1" y="62.6">7</text>
<text x="94.2" y="63.3">a</text>
<text x="102.4" y="63.3">c</text>
<text x="108.7" y="62.6">4</text>
<text x="185.1" y="62.6">7</text>
<text x="191.2" y="63.3">a</text>
<text x="199.5" y="63.3">c</text>
<text x="205.7" y="62.6">4</text>
<text x="282.2" y="62.6">7</text>
<text x="288.2" y="63.3">a</text>
<text x="296.5" y="63.3">c</text>
<text x="302.7" y="62.6">4</text>
<text x="88.1" y="66.1">6</text>
<text x="94.2" y="66.9">b</text>
<text x="101.2" y="66.9">dp</text>
<text x="108.7" y="66.5">5</text>
<text x="185.1" y="66.1">6</text>
<text x="191.2" y="66.9">b</text>
<text x="198.2" y="66.9">dp</text>
<text x="205.7" y="66.5">5</text>
<text x="282.2" y="66.1">6</text>
<text x="288.2" y="66.9">b</text>
<text x="295.2" y="66.9">dp</text>
<text x="302.7" y="66.5">5</text>
<text x="87.4" y="110.2">10</text>
<text x="88.1" y="113.8">9</text>
<text x="94.2" y="110.9">g</text>
<text x="102.3" y="110.9">e</text>
<text x="108.7" y="110.2">1</text>
<text x="108.7" y="113.8">2</text>
<text x="184.4" y="110.2">10</text>
<text x="185.1" y="113.8">9</text>
<text x="191.2" y="110.9">g</text>
<text x="199.3" y="110.9">e</text>
<text x="205.7" y="110.2">1</text>
<text x="205.7" y="113.8">2</text>
<text x="281.4" y="110.2">10</text>
<text x="282.2" y="113.8">9</text>
<text x="288.2" y="110.9">g</text>
<text x="296.3" y="110.9">e</text>
<text x="302.7" y="110.2">1</text>
<text x="302.7" y="113.8">2</text>
<text x="88.1" y="117.3">8</text>
<text x="94.2" y="118">Vcc</text>
<text x="94.2" y="114.5">f</text>
<text x="100.3" y="118">Vcc</text>
<text x="102.3" y="114.5">d</text>
<text x="108.7" y="117.3">3</text>
<text x="185.1" y="117.3">8</text>
<text x="191.2" y="118">Vcc</text>
<text x="191.2" y="114.5">f</text>
<text x="197.3" y="118">Vcc</text>
<text x="199.3" y="114.5">d</text>
<text x="205.7" y="117.3">3</text>
<text x="282.2" y="117.3">8</text>
<text x="288.2" y="118">Vcc</text>
<text x="288.2" y="114.5">f</text>
<text x="294.4" y="118">Vcc</text>
<text x="296.3" y="114.5">d</text>
<text x="302.7" y="117.3">3</text>
<text x="88.1" y="124.4">6</text>
<text x="88.1" y="120.8">7</text>
<text x="94.2" y="125.1">b</text>
<text x="94.2" y="121.5">a</text>
<text x="101.2" y="125.1">dp</text>
<text x="102.4" y="121.5">c</text>
<text x="108.7" y="120.8">4</text>
<text x="108.7" y="124.7">5</text>
<text x="185.1" y="124.4">6</text>
<text x="185.1" y="120.8">7</text>
<text x="191.2" y="125.1">b</text>
<text x="191.2" y="121.5">a</text>
<text x="198.2" y="125.1">dp</text>
<text x="199.5" y="121.5">c</text>
<text x="205.7" y="120.8">4</text>
<text x="205.7" y="124.7">5</text>
<text x="282.2" y="124.4">6</text>
<text x="282.2" y="120.8">7</text>
<text x="288.2" y="125.1">b</text>
<text x="288.2" y="121.5">a</text>
<text x="295.2" y="125.1">dp</text>
<text x="296.5" y="121.5">c</text>
<text x="302.7" y="120.8">4</text>
<text x="302.7" y="124.7">5</text>
<text x="87.4" y="166.7">10</text>
<text x="94.2" y="167.4">g</text>
<text x="102.3" y="167.4">e</text>
<text x="108.7" y="166.7">1</text>
<text x="88.1" y="173.7">8</text>
<text x="88.1" y="170.2">9</text>
<text x="94.2" y="170.9">f</text>
<text x="102.3" y="170.9">d</text>
<text x="108.7" y="170.2">2</text>
<text x="108.7" y="173.7">3</text>
<text x="88.1" y="177.3">7</text>
<text x="94.2" y="178">a</text>
<text x="94.2" y="174.4">Vcc</text>
<text x="100.3" y="174.4">Vcc</text>
<text x="102.4" y="178">c</text>
<text x="108.7" y="177.3">4</text>
<text x="88.1" y="180.8">6</text>
<text x="94.2" y="181.5">b</text>
<text x="101.2" y="181.5">dp</text>
<text x="108.7" y="181.2">5</text>
</g>
</svg>
